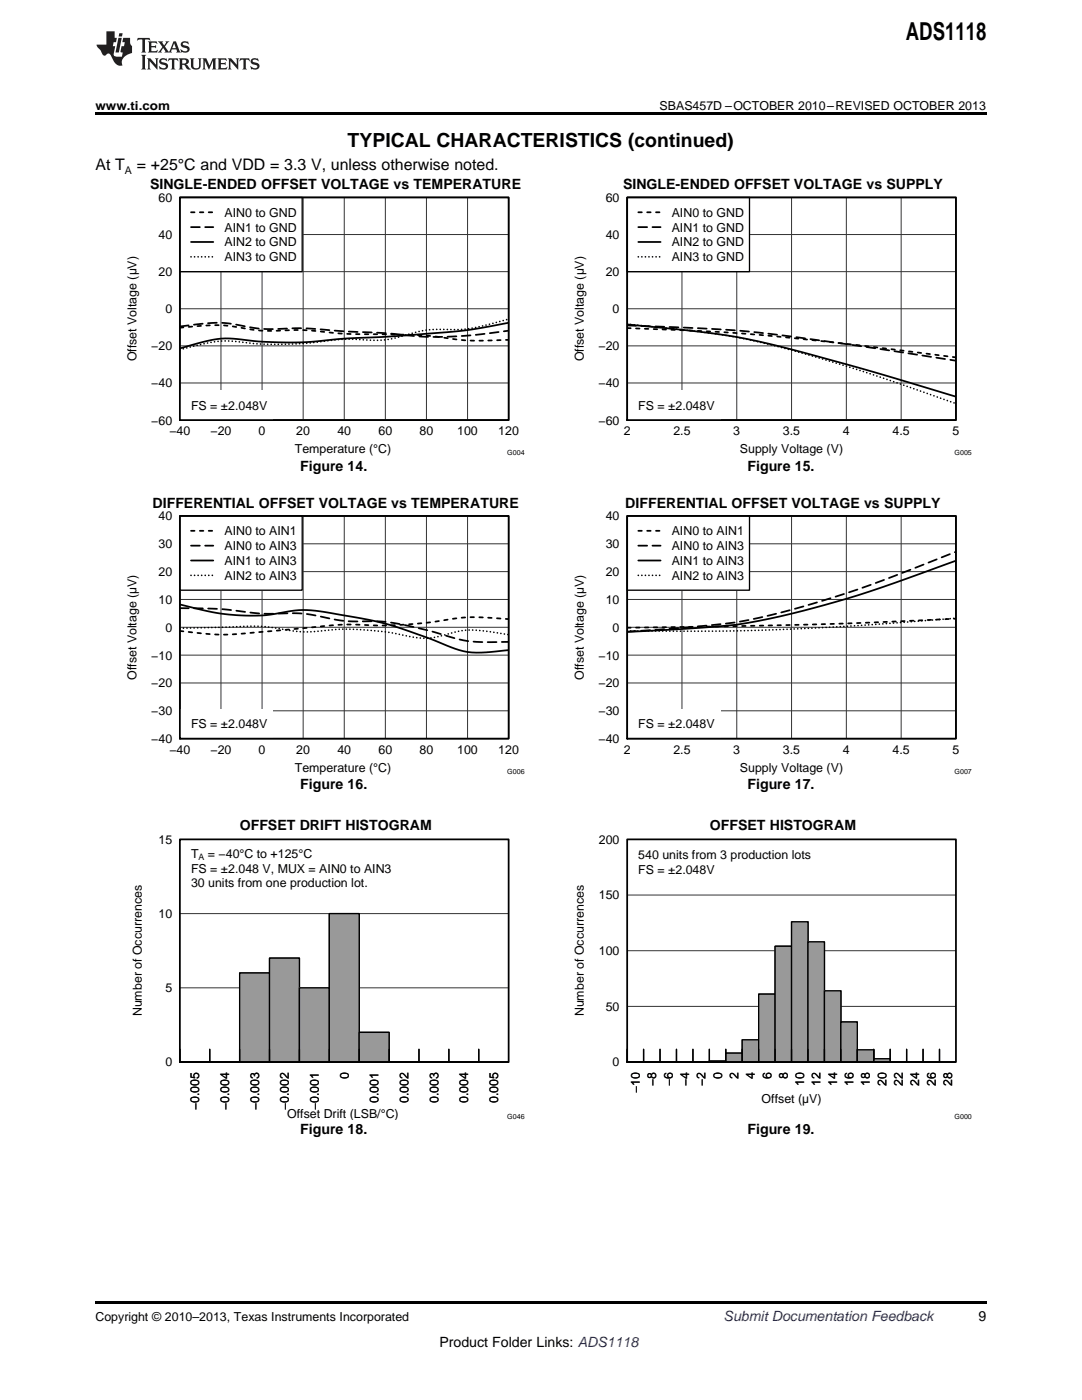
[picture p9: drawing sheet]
<svg xmlns="http://www.w3.org/2000/svg" width="216mm" height="279mm" viewBox="0 0 216 279" stroke-linecap="round" stroke-linejoin="round" font-family="sans-serif">
<path d="M19 259.7h177.8v.5h-177.8z" fill="#000"/>
<g fill="#fff">
<path d="M66.9 228.1h.3v.7h-.3z"/>
<path d="M156.1 228.1h.4v.7h-.4z"/>
</g>
<path d="M35.9 212h11.9" fill="none" stroke="#999" stroke-width=".2"/>
<path d="M35.9 212h6zM41.9 212h5.9z" fill="none" stroke="#000" stroke-width=".26"/>
<path d="M47.8 194.2h6v17.8h-6z" fill="#999"/>
<path d="M47.8 194.2h6v17.8h-6z" fill="none" stroke="#000" stroke-width=".26"/>
<path d="M53.8 191.2h5.9v20.8h-5.9z" fill="#999"/>
<path d="M53.8 191.2h5.9v20.8h-5.9z" fill="none" stroke="#000" stroke-width=".26"/>
<path d="M59.7 197.1h6v14.9h-6z" fill="#999"/>
<path d="M59.7 197.1h6v14.9h-6z" fill="none" stroke="#000" stroke-width=".26"/>
<path d="M65.7 182.3h6v29.7h-6z" fill="#999"/>
<path d="M65.7 182.3h6v29.7h-6z" fill="none" stroke="#000" stroke-width=".26"/>
<path d="M71.7 206h5.9v6h-5.9z" fill="#999"/>
<g fill="none" stroke="#000" stroke-width=".26">
<path d="M35.9 212h6zM35.9 209.4v2.6h59.6v-2.6M41.9 212h5.9zM41.9 209.4v2.6M47.8 209.4v2.6M53.8 209.4v2.6M59.7 209.4v2.6M65.7 209.4v2.6M71.7 206h5.9v6h-5.9zM71.7 209.4v2.6M77.6 212h6zM77.6 209.4v2.6"/>
<path d="M83.6 212h6zM83.6 209.4v2.6M89.6 212h5.9zM89.6 209.4v2.6M95.5 212h6z"/>
</g>
<path d="M35.9 212h11.9M77.6 212h23.9" fill="none" stroke="#999" stroke-width=".2"/>
<path d="M35.9 167.5h65.6M35.9 197.1h65.6M35.9 182.3h65.6M35.9 212h65.6" fill="none" stroke="#333" stroke-width=".2"/>
<path d="M47.8 194.2h6v17.8h-6z" fill="#999"/>
<path d="M47.8 194.2h6v17.8h-6z" fill="none" stroke="#000" stroke-width=".26"/>
<path d="M53.8 191.2h5.9v20.8h-5.9z" fill="#999"/>
<path d="M53.8 191.2h5.9v20.8h-5.9z" fill="none" stroke="#000" stroke-width=".26"/>
<path d="M59.7 197.1h6v14.9h-6z" fill="#999"/>
<path d="M59.7 197.1h6v14.9h-6z" fill="none" stroke="#000" stroke-width=".26"/>
<path d="M65.7 182.3h6v29.7h-6z" fill="#999"/>
<path d="M65.7 182.3h6v29.7h-6z" fill="none" stroke="#000" stroke-width=".26"/>
<path d="M71.7 206h5.9v6h-5.9z" fill="#999"/>
<g fill="none" stroke="#000" stroke-width=".26">
<path d="M35.9 209.4v2.6h59.6v-2.6M41.9 209.4v2.6M47.8 209.4v2.6M53.8 209.4v2.6M59.7 209.4v2.6M65.7 209.4v2.6M71.7 206h5.9v6h-5.9zM71.7 209.4v2.6M77.6 212h6zM77.6 209.4v2.6M83.6 212h6zM83.6 209.4v2.6"/>
<path d="M89.6 212h5.9zM89.6 209.4v2.6M95.5 212h6z"/>
</g>
<path d="M77.6 212h23.9" fill="none" stroke="#999" stroke-width=".2"/>
<path d="M35.9 167.5h42.9v11.9h-42.9z" fill="#fff"/>
<path d="M35.9 167.5h65.6v44.5h-65.6z" fill="none" stroke="#000" stroke-width=".35"/>
<path d="M125.1 212h16.4" fill="none" stroke="#999" stroke-width=".2"/>
<path d="M125.1 212h3.3zM128.4 212h3.3zM131.7 212h3.3zM135 212h3.3zM138.3 212h3.2zM141.5 211.7h3.3v.3h-3.3z" fill="none" stroke="#000" stroke-width=".26"/>
<path d="M141.5 211.8h3.3" fill="none" stroke="#999" stroke-width=".22"/>
<path d="M144.8 210.2h3.3v1.8h-3.3z" fill="#999"/>
<path d="M144.8 210.2h3.3v1.8h-3.3z" fill="none" stroke="#000" stroke-width=".26"/>
<path d="M148.1 207.5h3.3v4.5h-3.3z" fill="#999"/>
<path d="M148.1 207.5h3.3v4.5h-3.3z" fill="none" stroke="#000" stroke-width=".26"/>
<path d="M151.4 198.4h3.3v13.6h-3.3z" fill="#999"/>
<path d="M151.4 198.4h3.3v13.6h-3.3z" fill="none" stroke="#000" stroke-width=".26"/>
<path d="M154.7 188.8h3.2v23.2h-3.2z" fill="#999"/>
<path d="M154.7 188.8h3.2v23.2h-3.2z" fill="none" stroke="#000" stroke-width=".26"/>
<path d="M157.9 184h3.3v28h-3.3z" fill="#999"/>
<path d="M157.9 184h3.3v28h-3.3z" fill="none" stroke="#000" stroke-width=".26"/>
<path d="M161.2 188h3.3v24h-3.3z" fill="#999"/>
<path d="M161.2 188h3.3v24h-3.3z" fill="none" stroke="#000" stroke-width=".26"/>
<path d="M164.5 197.7h3.3v14.3h-3.3z" fill="#999"/>
<path d="M164.5 197.7h3.3v14.3h-3.3z" fill="none" stroke="#000" stroke-width=".26"/>
<path d="M167.8 204h3.3v8h-3.3z" fill="#999"/>
<path d="M167.8 204h3.3v8h-3.3z" fill="none" stroke="#000" stroke-width=".26"/>
<path d="M171.1 209.5h3.2v2.5h-3.2z" fill="#999"/>
<path d="M171.1 209.5h3.2v2.5h-3.2z" fill="none" stroke="#000" stroke-width=".26"/>
<path d="M174.3 211.3h3.3v.7h-3.3z" fill="#999"/>
<g fill="none" stroke="#000" stroke-width=".26">
<path d="M125.1 212h3.3zM125.1 209.4v2.6h62.4v-2.6M128.4 212h3.3zM128.4 209.4v2.6M131.7 212h3.3zM131.7 209.4v2.6M135 212h3.3zM135 209.4v2.6M138.3 212h3.2zM138.3 209.4v2.6M141.5 211.7h3.3v.3h-3.3zM141.5 209.4v2.6"/>
<path d="M144.8 209.4v2.6M148.1 209.4v2.6M151.4 209.4v2.6M154.7 209.4v2.6M157.9 209.4v2.6M161.2 209.4v2.6M164.5 209.4v2.6M167.8 209.4v2.6M171.1 209.4v2.6M174.3 211.3h3.3v.7h-3.3zM174.3 209.4v2.6M177.6 212h3.3z"/>
<path d="M177.6 209.4v2.6M180.9 212h3.3zM180.9 209.4v2.6M184.2 212h3.3zM184.2 209.4v2.6M187.5 212h3.2z"/>
</g>
<path d="M125.1 212h16.4M177.6 212h13.1" fill="none" stroke="#999" stroke-width=".2"/>
<path d="M125.1 178.6h65.6M125.1 167.5h65.6M125.1 189.7h65.6M125.1 212h65.6M125.1 200.8h65.6" fill="none" stroke="#333" stroke-width=".2"/>
<path d="M141.5 211.8h3.3" fill="none" stroke="#999" stroke-width=".22"/>
<path d="M144.8 210.2h3.3v1.8h-3.3z" fill="#999"/>
<path d="M144.8 210.2h3.3v1.8h-3.3z" fill="none" stroke="#000" stroke-width=".26"/>
<path d="M148.1 207.5h3.3v4.5h-3.3z" fill="#999"/>
<path d="M148.1 207.5h3.3v4.5h-3.3z" fill="none" stroke="#000" stroke-width=".26"/>
<path d="M151.4 198.4h3.3v13.6h-3.3z" fill="#999"/>
<path d="M151.4 198.4h3.3v13.6h-3.3z" fill="none" stroke="#000" stroke-width=".26"/>
<path d="M154.7 188.8h3.2v23.2h-3.2z" fill="#999"/>
<path d="M154.7 188.8h3.2v23.2h-3.2z" fill="none" stroke="#000" stroke-width=".26"/>
<path d="M157.9 184h3.3v28h-3.3z" fill="#999"/>
<path d="M157.9 184h3.3v28h-3.3z" fill="none" stroke="#000" stroke-width=".26"/>
<path d="M161.2 188h3.3v24h-3.3z" fill="#999"/>
<path d="M161.2 188h3.3v24h-3.3z" fill="none" stroke="#000" stroke-width=".26"/>
<path d="M164.5 197.7h3.3v14.3h-3.3z" fill="#999"/>
<path d="M164.5 197.7h3.3v14.3h-3.3z" fill="none" stroke="#000" stroke-width=".26"/>
<path d="M167.8 204h3.3v8h-3.3z" fill="#999"/>
<path d="M167.8 204h3.3v8h-3.3z" fill="none" stroke="#000" stroke-width=".26"/>
<path d="M171.1 209.5h3.2v2.5h-3.2z" fill="#999"/>
<path d="M171.1 209.5h3.2v2.5h-3.2z" fill="none" stroke="#000" stroke-width=".26"/>
<path d="M174.3 211.3h3.3v.7h-3.3z" fill="#999"/>
<g fill="none" stroke="#000" stroke-width=".26">
<path d="M125.1 209.4v2.6h62.4v-2.6M128.4 209.4v2.6M131.7 209.4v2.6M135 209.4v2.6M138.3 209.4v2.6M141.5 209.4v2.6M144.8 209.4v2.6M148.1 209.4v2.6M151.4 209.4v2.6M154.7 209.4v2.6M157.9 209.4v2.6M161.2 209.4v2.6"/>
<path d="M164.5 209.4v2.6M167.8 209.4v2.6M171.1 209.4v2.6M174.3 211.3h3.3v.7h-3.3zM174.3 209.4v2.6M177.6 212h3.3zM177.6 209.4v2.6M180.9 212h3.3zM180.9 209.4v2.6M184.2 212h3.3zM184.2 209.4v2.6M187.5 212h3.2z"/>
</g>
<path d="M177.6 212h13.1" fill="none" stroke="#999" stroke-width=".2"/>
<path d="M125.1 167.5h37.8v8.9h-37.8z" fill="#fff"/>
<path d="M125.1 167.5h65.6v44.5h-65.6z" fill="none" stroke="#000" stroke-width=".35"/>
<g fill="#fff">
<path d="M66.9 159.2h.3v.7h-.3z"/>
<path d="M156.1 159.2h.4v.7h-.4z"/>
</g>
<path d="M35.9 103h65.6v44.4h-65.6z" fill="none" stroke="#000" stroke-width=".26"/>
<g fill="none" stroke="#333" stroke-width=".2">
<path d="M35.9 103h65.6v44.4h-65.6zM35.9 119.6h65.6M35.9 114.1h65.6M35.9 108.5h65.6M44.1 103v44.4M52.3 103v44.4M60.5 103v44.4M68.7 103v44.4M76.9 103v44.4M85.1 103v44.4M93.3 103v44.4M35.9 136.3h65.6"/>
<path d="M35.9 130.7h65.6M35.9 125.2h65.6M35.9 141.9h65.6"/>
</g>
<path d="M35.9 125.9a52.6 52.6 0 0 0 16.4 .2l5.7-.5a91.6 91.6 0 0 1 15.6-.8 88.4 88.4 0 0 0 18.1-1.5 60.4 60.4 0 0 1 9.8 .3" fill="none" stroke="#000" stroke-width=".35" stroke-dasharray=".7 1.1"/>
<path d="M35.9 121.4a86 86 0 0 1 15.6 1l4.1 .1a29.4 29.4 0 0 1 10.6 1 37 37 0 0 0 9.1 .5 72.2 72.2 0 0 1 15.5 3.4 36.7 36.7 0 0 0 10.7 .7" fill="none" stroke="#000" stroke-width=".35" stroke-dasharray="1.8 1.1"/>
<path d="M35.9 120.6a47.2 47.2 0 0 0 17.2 2.2l1.7-.3a23.9 23.9 0 0 1 12.3 0 76.8 76.8 0 0 1 21.3 6 16.2 16.2 0 0 0 10.4 1.5l2.7-.2" fill="none" stroke="#000" stroke-width=".35"/>
<path d="M35.9 125.4l9-.2a43.3 43.3 0 0 1 14 .8 43 43 0 0 0 9-.4 61.8 61.8 0 0 1 14.7 1.6 13.7 13.7 0 0 0 7.4-.8 17.4 17.4 0 0 1 8.8-.2l2.7 .5" fill="none" stroke="#000" stroke-width=".35" stroke-dasharray="0 .7"/>
<path d="M35.9 103h24.4v14.8h-24.4z" fill="#fff"/>
<path d="M35.9 103h24.4v14.8h-24.4z" fill="none" stroke="#000" stroke-width=".26"/>
<path d="M38.1 105.9h4.5" fill="none" stroke="#000" stroke-width=".35" stroke-dasharray=".7 1.1"/>
<path d="M38.1 108.9h4.5" fill="none" stroke="#000" stroke-width=".35" stroke-dasharray="1.8 1.1"/>
<path d="M38.1 111.9h4.5" fill="none" stroke="#000" stroke-width=".35"/>
<path d="M38.1 114.8h4.5" fill="none" stroke="#000" stroke-width=".35" stroke-dasharray="0 .7"/>
<path d="M35.9 141.5h18.6v5.9h-18.6z" fill="#fff"/>
<path d="M35.9 103h65.6v44.4h-65.6zM190.7 111.9l-2.9 1.1a210.3 210.3 0 0 1-40.8 11.7l-9.8 .8-12.1 .6" fill="none" stroke="#000" stroke-width=".35"/>
<path d="M125.1 103h65.6v44.4h-65.6z" fill="none" stroke="#000" stroke-width=".26"/>
<g fill="none" stroke="#333" stroke-width=".2">
<path d="M125.1 103h65.6v44.4h-65.6zM125.1 119.6h65.6M125.1 114.1h65.6M125.1 108.5h65.6M136.1 103v44.4M147 103v44.4M157.9 103v44.4M168.9 103v44.4M179.8 103v44.4M125.1 136.3h65.6M125.1 130.7h65.6M125.1 125.2h65.6"/>
<path d="M125.1 141.9h65.6"/>
</g>
<path d="M125.1 125.3l21.9-.3a1141.6 1141.6 0 0 0 43.7-1.5" fill="none" stroke="#000" stroke-width=".35" stroke-dasharray=".7 1.1"/>
<path d="M125.1 126.1l5-.4a204 204 0 0 0 19.1-1.9 218 218 0 0 0 38.6-12.5l2.9-1.2" fill="none" stroke="#000" stroke-width=".35" stroke-dasharray="1.8 1.1"/>
<path d="M125.1 125.9a597.5 597.5 0 0 0 65.6-2.5" fill="none" stroke="#000" stroke-width=".35" stroke-dasharray="0 .7"/>
<path d="M125.1 103h24.5v14.8h-24.5z" fill="#fff"/>
<path d="M125.1 103h24.5v14.8h-24.5z" fill="none" stroke="#000" stroke-width=".26"/>
<path d="M127.4 105.9h4.4" fill="none" stroke="#000" stroke-width=".35" stroke-dasharray=".7 1.1"/>
<path d="M127.4 108.9h4.4" fill="none" stroke="#000" stroke-width=".35" stroke-dasharray="1.8 1.1"/>
<path d="M127.4 111.9h4.4" fill="none" stroke="#000" stroke-width=".35"/>
<path d="M127.4 114.8h4.4" fill="none" stroke="#000" stroke-width=".35" stroke-dasharray="0 .7"/>
<path d="M125.1 141.5h18.6v5.9h-18.6z" fill="#fff"/>
<path d="M125.1 103h65.6v44.4h-65.6z" fill="none" stroke="#000" stroke-width=".35"/>
<g fill="#fff">
<path d="M66.9 95.7h.3v.7h-.3z"/>
<path d="M156.1 95.7h.4v.7h-.4z"/>
</g>
<path d="M35.9 39.4h65.6v44.4h-65.6z" fill="none" stroke="#000" stroke-width=".26"/>
<g fill="none" stroke="#333" stroke-width=".2">
<path d="M35.9 39.4h65.6v44.4h-65.6zM44.1 39.4v44.4M52.3 39.4v44.4M60.5 39.4v44.4M68.7 39.4v44.4M76.9 39.4v44.4M85.1 39.4v44.4M93.3 39.4v44.4M35.9 54.2h65.6M35.9 46.8h65.6M35.9 76.4h65.6M35.9 69h65.6"/>
<path d="M35.9 61.6h65.6"/>
</g>
<path d="M35.9 65.4h.5a37.2 37.2 0 0 1 14.3 .4 55.7 55.7 0 0 0 9 .1h1.6a125.9 125.9 0 0 0 18.1 .9 77.2 77.2 0 0 1 13.1 1.1l3.5 .1 5.5-.2" fill="none" stroke="#000" stroke-width=".35" stroke-dasharray=".7 1.1"/>
<path d="M35.9 65.2l1.8-.3a26.2 26.2 0 0 1 12.1 .4 45 45 0 0 0 9.9 .2l9 .6a186.3 186.3 0 0 1 16.4 1.1 92.5 92.5 0 0 0 16.4-1.2" fill="none" stroke="#000" stroke-width=".35" stroke-dasharray="1.8 1.1"/>
<path d="M101.5 64.4a116.3 116.3 0 0 1-19.7 2.5l-4.9 .3a186.4 186.4 0 0 0-16.4 1.1 91.3 91.3 0 0 1-14.8-.8 31.1 31.1 0 0 0-9.3 1.9l-.5 .1" fill="none" stroke="#000" stroke-width=".35"/>
<path d="M35.9 69.8l1.8-.5a23.2 23.2 0 0 1 11.3-.9 75.5 75.5 0 0 0 18.9-.6l3.3-.1a22.5 22.5 0 0 0 11.4-1.3 24.9 24.9 0 0 1 8.2-.6 42.7 42.7 0 0 0 10.7-2.1" fill="none" stroke="#000" stroke-width=".35" stroke-dasharray="0 .7"/>
<path d="M35.9 39.4h24.4v14.8h-24.4z" fill="#fff"/>
<path d="M35.9 39.4h24.4v14.8h-24.4z" fill="none" stroke="#000" stroke-width=".26"/>
<path d="M38.1 42.4h4.5" fill="none" stroke="#000" stroke-width=".35" stroke-dasharray=".7 1.1"/>
<path d="M38.1 45.3h4.5" fill="none" stroke="#000" stroke-width=".35" stroke-dasharray="1.8 1.1"/>
<path d="M38.1 48.3h4.5" fill="none" stroke="#000" stroke-width=".35"/>
<path d="M38.1 51.3h4.5" fill="none" stroke="#000" stroke-width=".35" stroke-dasharray="0 .7"/>
<path d="M35.9 77.9h18.6v5.9h-18.6z" fill="#fff"/>
<path d="M35.9 39.4h65.6v44.4h-65.6zM125.1 64.7l3 .3a159 159 0 0 1 29.8 4.7l15.7 4.3 17.1 5.2" fill="none" stroke="#000" stroke-width=".35"/>
<path d="M125.1 39.4h65.6v44.4h-65.6z" fill="none" stroke="#000" stroke-width=".26"/>
<path d="M125.1 39.4h65.6v44.4h-65.6zM136.1 39.4v44.4M147 39.4v44.4M157.9 39.4v44.4M168.9 39.4v44.4M179.8 39.4v44.4M125.1 54.2h65.6M125.1 46.8h65.6M125.1 76.4h65.6M125.1 69h65.6M125.1 61.6h65.6" fill="none" stroke="#333" stroke-width=".2"/>
<path d="M125.1 65.5a470.7 470.7 0 0 1 53.6 4.3l12 1.5" fill="none" stroke="#000" stroke-width=".35" stroke-dasharray=".7 1.1"/>
<path d="M125.1 64.9a293.3 293.3 0 0 1 37.2 2.9l28.4 4.2" fill="none" stroke="#000" stroke-width=".35" stroke-dasharray="1.8 1.1"/>
<path d="M125.1 64.7l3 .3a153.5 153.5 0 0 1 29.8 4.9l4.4 1.2a435 435 0 0 1 28.4 9.4" fill="none" stroke="#000" stroke-width=".35" stroke-dasharray="0 .7"/>
<path d="M125.1 39.4h24.5v14.8h-24.5z" fill="#fff"/>
<path d="M125.1 39.4h24.5v14.8h-24.5z" fill="none" stroke="#000" stroke-width=".26"/>
<path d="M127.4 42.4h4.4" fill="none" stroke="#000" stroke-width=".35" stroke-dasharray=".7 1.1"/>
<path d="M127.4 45.3h4.4" fill="none" stroke="#000" stroke-width=".35" stroke-dasharray="1.8 1.1"/>
<path d="M127.4 48.3h4.4" fill="none" stroke="#000" stroke-width=".35"/>
<path d="M127.4 51.3h4.4" fill="none" stroke="#000" stroke-width=".35" stroke-dasharray="0 .7"/>
<path d="M125.1 77.9h18.6v5.9h-18.6z" fill="#fff"/>
<path d="M125.1 39.4h65.6v44.4h-65.6z" fill="none" stroke="#000" stroke-width=".35"/>
<path d="M19 22.5h177.8v.5h-177.8z" fill="#000"/>
<g fill="#231f20">
<path d="M27.5 7.6l-.1 .5 .4-.2h.6v.1v2.1l-.2 .4h1l-.3-.4v-2.1l.1-.1h.5l.5 .2-.2-.5zM29.5 8.3l.2 .3v1.5l-.2 .4h1.8l.2-.6a1.04 1.04 0 0 1-1.3 .2v-.7h.6l.3 .2v-.6l-.3 .2h-.6v-.6l.8-.1 .4 .3-.2-.5zM31.5 8.3l.9 1.1-.9 1.1h.8l-.2-.2 .5-.7 .4 .7-.2 .2h1.5l-.1-.2 .1-.4h.9l.1 .4-.2 .2h1l-.3-.3-.7-1.9h-.5l-.9 2-.8-1 .9-1h-.8l.1 .3-.3 .5-.4-.6 .2-.2zM34.7 8.6l.4 1h-.7zM36.3 8.4a.63 .63 0 0 0-.2 .7 .63 .63 0 0 0 .6 .4l.6 .2 .1 .2a.75 .75 0 0 1-.7 .4 .75 .75 0 0 1-.6-.5l.1 .7 .1-.1a1.11 1.11 0 0 0 1.5-.6 1.13 1.13 0 0 0-1.2-.8l-.1-.4a1.04 1.04 0 0 1 1.2 .2l-.2-.5-.1 .1-.5-.2zM28.2 10.9l.2 .4v2.2l-.2 .4h1l-.3-.4v-2.2l.3-.4zM29.3 11.6l.3 .4v1.5l-.3 .4h.8l-.2-.4v-1.3l1.5 1.7v-1.9l.2-.4h-.7l.2 .4v.9l-1.1-1.3zM32 11.8a.62 .62 0 0 0-.2 .7 .62 .62 0 0 0 .6 .4l.6 .1 .1 .3a.76 .76 0 0 1-.7 .3 .76 .76 0 0 1-.6-.4l.1 .7 .1-.1a1.11 1.11 0 0 0 1.5-.6 1.13 1.13 0 0 0-1.2-.8l-.1-.4a1.04 1.04 0 0 1 1.2 .2l-.2-.6-.1 .1-.5-.1zM33.7 11.6l-.2 .6a.61 .61 0 0 1 .8-.3v1.6l-.2 .4h.9l-.2-.4v-1.6a.63 .63 0 0 1 .8 .3l-.2-.6zM35.6 11.6l.3 .4v1.5l-.3 .4h1l-.2-.2v-.8l.5 .2a.76 .76 0 0 0 1.2 .7l-1-1a.58 .58 0 0 0 .6-.5 .58 .58 0 0 0-.5-.6zM36.4 11.9h.1a.45 .45 0 0 1 .5 .1 .45 .45 0 0 1 .1 .5l-.7 .2zM37.9 11.6l.2 .2a2.17 2.17 0 0 0 .3 1.9 .99 .99 0 0 0 1.6-.6v-1.1l.2-.4h-.7l.2 .2a1.92 1.92 0 0 1-.2 1.8 .6 .6 0 0 1-.9-.5v-1.1l.2-.4zM40.4 11.6l.2 .4v1.5l-.2 .4h.7l-.2-.4v-1.4l.8 1.8 .8-1.8v1.4l-.2 .4h.9l-.2-.4v-1.5l.2-.4h-.8l-.6 1.5-.6-1.5zM43.4 11.6l.2 .4v1.5l-.2 .4h1.8l.2-.6a1.04 1.04 0 0 1-1.3 .1v-.6h.5l.4 .2v-.6l-.4 .2h-.5v-.7h.8l.3 .3-.1-.6zM45.5 11.6l.2 .4v1.5l-.2 .4h.7l-.2-.4v-1.3l1.5 1.7v-1.9l.2-.4h-.7l.2 .4v.9l-1.1-1.3zM47.9 11.6l-.1 .6a.61 .61 0 0 1 .8-.3v1.6l-.3 .4h1l-.3-.4 .1-1.6a.63 .63 0 0 1 .7 .3l-.1-.6zM50.2 11.8a.62 .62 0 0 0-.2 .7 .62 .62 0 0 0 .6 .4l.6 .1 .2 .3a.76 .76 0 0 1-.8 .3 .76 .76 0 0 1-.6-.4l.1 .7 .2-.1a1.11 1.11 0 0 0 1.5-.6 1.13 1.13 0 0 0-1.3-.8l-.1-.4a1.04 1.04 0 0 1 1.2 .2l-.1-.6-.2 .1-.5-.1z"/>
<path d="M21.2 6.3v2.6h-1.9l.1 .4 .7 .9a.91 .91 0 0 0 1 .8 .56 .56 0 0 1 .5-.3 .56 .56 0 0 1 .5 .3l.4 .8a1.53 1.53 0 0 0 1.9 1.2 1.54 1.54 0 0 1 1-2.1l.9-.3v-1.4a1.52 1.52 0 0 1-.3-1.6h-1.4l-.2 .8h.5l-.2 .8h-.4l-.2 1v.2l.4 .1-.2 .8a1.93 1.93 0 0 1-1.6-.3l.3-1.8h-.5l.2-.8h.4l.2-.8h-.4v-1.3zM23.6 7.6l-.6 2.9h.7l.6-2.9zM23.8 6.6l-.1 .7h.6l.2-.7z"/>
</g>
<text font-size="4.9" x="180.8" y="7.9">ADS1118</text>
<text font-size="3.9" x="69.4" y="29.3">TYPICAL CHARACTERISTICS (continued)</text>
<g font-size="3.2">
<text x="19" y="34">At T</text>
<text x="27.3" y="34">= +25°C and VDD = 3.3 V, unless otherwise noted.</text>
</g>
<g font-size="2.8">
<text x="30" y="37.7">SINGLE-ENDED OFFSET VOLTAGE vs TEMPERATURE</text>
<text x="124.3" y="37.7">SINGLE-ENDED OFFSET VOLTAGE vs SUPPLY</text>
<text x="59.9" y="93.9">Figure 14.</text>
<text x="149.2" y="93.9">Figure 15.</text>
<text x="30.4" y="101.3">DIFFERENTIAL OFFSET VOLTAGE vs TEMPERATURE</text>
<text x="124.8" y="101.3">DIFFERENTIAL OFFSET VOLTAGE vs SUPPLY</text>
<text x="59.9" y="157.5">Figure 16.</text>
<text x="149.2" y="157.5">Figure 17.</text>
<text x="47.8" y="165.6">OFFSET DRIFT HISTOGRAM</text>
<text x="141.6" y="165.6">OFFSET HISTOGRAM</text>
<text x="59.9" y="226.3">Figure 18.</text>
<text x="149.2" y="226.3">Figure 19.</text>
<text x="195.3" y="263.6">9</text>
<text x="87.7" y="268.9">Product Folder Links: ADS1118</text>
</g>
<text font-size="2.8" fill="#0000c8" x="144.4" y="263.6">Submit Documentation Feedback</text>
<g font-size="2.5">
<text x="19" y="21.9">www.ti.com</text>
<text x="131.6" y="21.9">SBAS457D –OCTOBER 2010–REVISED OCTOBER 2013</text>
<text x="31.6" y="40.3">60</text>
<text x="120.9" y="40.3">60</text>
<text x="31.6" y="47.7">40</text>
<text x="44.8" y="43.3">AIN0 to GND</text>
<text x="44.8" y="46.2">AIN1 to GND</text>
<text x="120.9" y="47.7">40</text>
<text x="134" y="43.3">AIN0 to GND</text>
<text x="134" y="46.2">AIN1 to GND</text>
<text x="44.8" y="49.2">AIN2 to GND</text>
<text x="44.8" y="52.1">AIN3 to GND</text>
<text x="134" y="49.2">AIN2 to GND</text>
<text x="134" y="52.1">AIN3 to GND</text>
<text x="31.6" y="55.1">20</text>
<text x="120.9" y="55.1">20</text>
<text x="33" y="62.5">0</text>
<text x="122.2" y="62.5">0</text>
<text x="30.2" y="69.9">−20</text>
<text x="119.4" y="69.9">−20</text>
<text x="27.3" y="72.1" transform="rotate(-90 27.3 72.1)">Offset Voltage (µV)</text>
<text x="30.2" y="77.3">−40</text>
<text x="116.5" y="72.1" transform="rotate(-90 116.5 72.1)">Offset Voltage (µV)</text>
<text x="119.4" y="77.3">−40</text>
<text x="38.1" y="81.8">FS = ±2.048V</text>
<text x="127.4" y="81.8">FS = ±2.048V</text>
<text x="30.2" y="84.7">−60</text>
<text x="33.8" y="86.9">−40</text>
<text x="42" y="86.9">−20</text>
<text x="51.6" y="86.9">0</text>
<text x="59.1" y="86.9">20</text>
<text x="67.3" y="86.9">40</text>
<text x="75.5" y="86.9">60</text>
<text x="83.7" y="86.9">80</text>
<text x="91.2" y="86.9">100</text>
<text x="99.4" y="86.9">120</text>
<text x="119.4" y="84.7">−60</text>
<text x="124.5" y="86.9">2</text>
<text x="134.4" y="86.9">2.5</text>
<text x="146.3" y="86.9">3</text>
<text x="156.2" y="86.9">3.5</text>
<text x="168.2" y="86.9">4</text>
<text x="178.1" y="86.9">4.5</text>
<text x="190.1" y="86.9">5</text>
<text x="58.8" y="90.4">Temperature (°C)</text>
<text x="147.7" y="90.4">Supply Voltage (V)</text>
<text x="31.6" y="103.9">40</text>
<text x="44.8" y="106.8">AIN0 to AIN1</text>
<text x="120.9" y="103.9">40</text>
<text x="134" y="106.8">AIN0 to AIN1</text>
<text x="31.6" y="109.4">30</text>
<text x="44.8" y="109.8">AIN0 to AIN3</text>
<text x="44.8" y="112.7">AIN1 to AIN3</text>
<text x="120.9" y="109.4">30</text>
<text x="134" y="109.8">AIN0 to AIN3</text>
<text x="134" y="112.7">AIN1 to AIN3</text>
<text x="31.6" y="115">20</text>
<text x="44.8" y="115.7">AIN2 to AIN3</text>
<text x="120.9" y="115">20</text>
<text x="134" y="115.7">AIN2 to AIN3</text>
<text x="31.6" y="120.5">10</text>
<text x="120.9" y="120.5">10</text>
<text x="30.2" y="131.6">−10</text>
<text x="33" y="126.1">0</text>
<text x="119.4" y="131.6">−10</text>
<text x="122.2" y="126.1">0</text>
<text x="27.3" y="135.7" transform="rotate(-90 27.3 135.7)">Offset Voltage (µV)</text>
<text x="30.2" y="137.2">−20</text>
<text x="116.5" y="135.7" transform="rotate(-90 116.5 135.7)">Offset Voltage (µV)</text>
<text x="119.4" y="137.2">−20</text>
<text x="30.2" y="142.7">−30</text>
<text x="119.4" y="142.7">−30</text>
<text x="30.2" y="148.3">−40</text>
<text x="38.1" y="145.3">FS = ±2.048V</text>
<text x="119.4" y="148.3">−40</text>
<text x="127.4" y="145.3">FS = ±2.048V</text>
<text x="33.8" y="150.5">−40</text>
<text x="42" y="150.5">−20</text>
<text x="51.6" y="150.5">0</text>
<text x="58.8" y="154">Temperature (°C)</text>
<text x="59.1" y="150.5">20</text>
<text x="67.3" y="150.5">40</text>
<text x="75.5" y="150.5">60</text>
<text x="83.7" y="150.5">80</text>
<text x="91.2" y="150.5">100</text>
<text x="99.4" y="150.5">120</text>
<text x="124.5" y="150.5">2</text>
<text x="134.4" y="150.5">2.5</text>
<text x="146.3" y="150.5">3</text>
<text x="147.7" y="154">Supply Voltage (V)</text>
<text x="156.2" y="150.5">3.5</text>
<text x="168.2" y="150.5">4</text>
<text x="178.1" y="150.5">4.5</text>
<text x="190.1" y="150.5">5</text>
<text x="31.6" y="168.4">15</text>
<text x="38.1" y="171.2">T</text>
<text x="41.5" y="171.2">= −40°C to +125°C</text>
<text x="119.5" y="168.4">200</text>
<text x="127.4" y="171.4">540 units from 3 production lots</text>
<text x="38.1" y="174.2">FS = ±2.048 V, MUX = AIN0 to AIN3</text>
<text x="38.1" y="177">30 units from one production lot.</text>
<text x="119.5" y="179.5">150</text>
<text x="127.4" y="174.3">FS = ±2.048V</text>
<text x="31.6" y="183.2">10</text>
<text x="119.5" y="190.6">100</text>
<text x="28.3" y="202.8" transform="rotate(-90 28.3 202.8)">Number of Occurrences</text>
<text x="33" y="198">5</text>
<text x="116.5" y="202.8" transform="rotate(-90 116.5 202.8)">Number of Occurrences</text>
<text x="120.9" y="201.7">50</text>
<text x="33" y="212.8">0</text>
<text x="69.6" y="215.4" transform="rotate(-90 69.6 215.4)">0</text>
<text x="122.2" y="212.8">0</text>
<text x="144.1" y="215.4" transform="rotate(-90 144.1 215.4)">0</text>
<text x="147.4" y="215.4" transform="rotate(-90 147.4 215.4)">2</text>
<text x="150.6" y="215.4" transform="rotate(-90 150.6 215.4)">4</text>
<text x="153.9" y="215.4" transform="rotate(-90 153.9 215.4)">6</text>
<text x="157.2" y="215.4" transform="rotate(-90 157.2 215.4)">8</text>
<text x="39.8" y="221.6" transform="rotate(-90 39.8 221.6)">−0.005</text>
<text x="45.7" y="221.6" transform="rotate(-90 45.7 221.6)">−0.004</text>
<text x="51.7" y="221.6" transform="rotate(-90 51.7 221.6)">−0.003</text>
<text x="57.7" y="221.6" transform="rotate(-90 57.7 221.6)">−0.002</text>
<text x="63.6" y="221.6" transform="rotate(-90 63.6 221.6)">−0.001</text>
<text x="75.5" y="220.2" transform="rotate(-90 75.5 220.2)">0.001</text>
<text x="81.5" y="220.2" transform="rotate(-90 81.5 220.2)">0.002</text>
<text x="87.5" y="220.2" transform="rotate(-90 87.5 220.2)">0.003</text>
<text x="93.4" y="220.2" transform="rotate(-90 93.4 220.2)">0.004</text>
<text x="99.4" y="220.2" transform="rotate(-90 99.4 220.2)">0.005</text>
<text x="127.7" y="218.2" transform="rotate(-90 127.7 218.2)">−10</text>
<text x="131" y="216.8" transform="rotate(-90 131 216.8)">−8</text>
<text x="134.2" y="216.8" transform="rotate(-90 134.2 216.8)">−6</text>
<text x="137.5" y="216.8" transform="rotate(-90 137.5 216.8)">−4</text>
<text x="140.8" y="216.8" transform="rotate(-90 140.8 216.8)">−2</text>
<text x="152" y="220.1">Offset (µV)</text>
<text x="160.5" y="216.7" transform="rotate(-90 160.5 216.7)">10</text>
<text x="163.8" y="216.7" transform="rotate(-90 163.8 216.7)">12</text>
<text x="167" y="216.7" transform="rotate(-90 167 216.7)">14</text>
<text x="170.3" y="216.7" transform="rotate(-90 170.3 216.7)">16</text>
<text x="173.6" y="216.7" transform="rotate(-90 173.6 216.7)">18</text>
<text x="176.9" y="216.7" transform="rotate(-90 176.9 216.7)">20</text>
<text x="180.2" y="216.7" transform="rotate(-90 180.2 216.7)">22</text>
<text x="183.4" y="216.7" transform="rotate(-90 183.4 216.7)">24</text>
<text x="186.7" y="216.7" transform="rotate(-90 186.7 216.7)">26</text>
<text x="190" y="216.7" transform="rotate(-90 190 216.7)">28</text>
<text x="57.3" y="223.1">Offset Drift (LSB/°C)</text>
<text x="19" y="263.6">Copyright © 2010–2013, Texas Instruments Incorporated</text>
</g>
<text font-size="2.1" x="24.9" y="34.6">A</text>
<text font-size="1.8" x="39.6" y="171.6">A</text>
<g font-size="1.4">
<text x="101.2" y="90.9">G004</text>
<text x="190.5" y="90.9">G005</text>
<text x="101.2" y="154.5">G006</text>
<text x="190.5" y="154.5">G007</text>
<text x="101.2" y="223.3">G046</text>
<text x="190.5" y="223.3">G000</text>
</g>
</svg>
